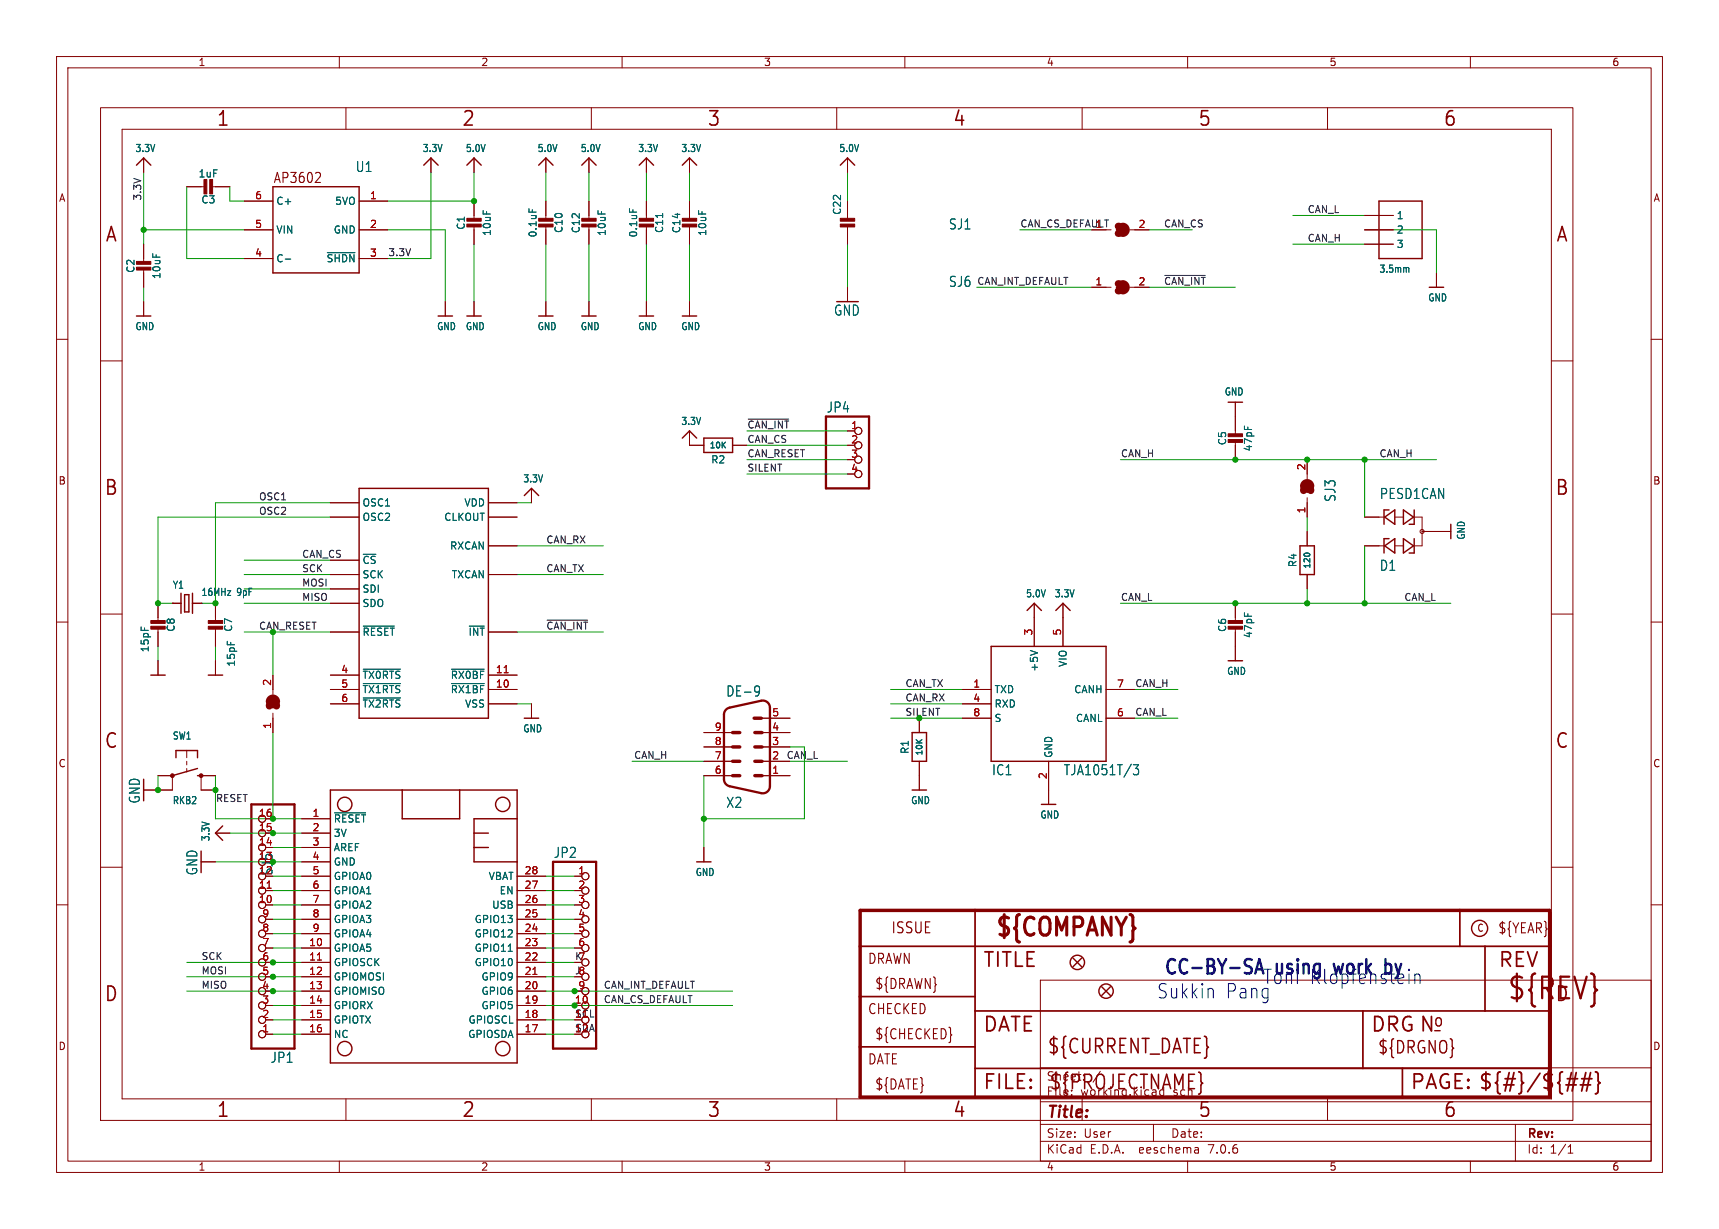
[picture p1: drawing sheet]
<svg xmlns="http://www.w3.org/2000/svg" width="304mm" height="217mm" viewBox="0 0 304 217" stroke-linecap="round" stroke-linejoin="round" font-family="sans-serif">
<g fill="none" stroke="#840000" stroke-width=".18">
<path d="M10 10h284v197.3h-284zM12 12h280v193.3h-280zM17.8 19h260.3v179.1h-260.3zM60 10v2M61.2 19v3.9M104.6 19v3.9M110 10v2M148 19v3.9M160 10v2M191.3 19v3.9M210 10v2M234.7 19v3.9"/>
<path d="M260 10v2M21.6 22.9h252.7v171.4h-252.7zM25.4 27.9v2.6M33 33h3.3M37.3 33h3.3M43.2 35.6h5.1M63.5 35.6h5.1M76.2 27.9v2.6M83.8 27.9v2.6M83.8 35.6v3.3M83.8 39.9v3.3M96.5 27.9v2.6"/>
<path d="M96.5 35.6v3.3M96.5 39.9v3.3M104.1 27.9v2.6M104.1 35.6v3.3M104.1 39.9v3.3M114.3 27.9v2.6M114.3 35.6v3.3M114.3 39.9v3.3M121.9 27.9v2.6M121.9 35.6v3.3M121.9 39.9v3.3M149.9 27.9v2.6"/>
<path d="M149.9 35.6v3.3M149.9 39.9v3.3M241.3 38.1h5.1M10 60h2M25.4 43.2v3.3M25.4 47.5v3.3M25.4 53.3v2.6M43.2 40.6h5.1M43.2 45.7h5.1M63.5 40.6h5.1M63.5 45.7h5.1M78.7 53.3v2.6"/>
<path d="M83.8 53.3v2.6M96.5 53.3v2.6M104.1 53.3v2.6M114.3 53.3v2.6M121.9 53.3v2.6M149.9 50.8v2.5M193 50.8h3.5M199.8 40.6h3.4M199.8 50.8h3.4M241.3 40.6h5.1M241.3 43.2h5.1M254 48.3v2.5"/>
<path d="M292 60h2M17.8 63.8h3.8M121.9 76.2v2.5h2.6M129.5 78.7h2.6M149.9 76.2h1.2M218.4 71.1v5.9M218.4 78v3.3M274.3 63.8h3.8M58.4 99.1h5.1M58.4 88.9h5.1M58.4 91.4h5.1M86.4 88.9h5"/>
<path d="M86.4 96.5h5M86.4 91.4h5M94 86.4v2.5M149.9 81.3h1.2M231.1 81.3v3.4M231.1 88v3.4M231.1 94v2.5M241.3 96.5h3.5M241.3 91.4h3.5M246.7 96.5h1.4M246.7 91.4h1.4M250.2 91.4h1.3v5.1h-1.3"/>
<path d="M251.5 94h5M10 110h2M17.8 108.6h3.8M27.9 106.7v3.3M27.9 111v3.3M27.9 116.8v2.6M30.5 106.7h.1M35.6 106.7h.1M38.1 106.7v3.3M38.1 111v3.3M38.1 116.8v2.6M48.3 119.4v3.4"/>
<path d="M58.4 101.6h5.1M58.4 119.4h5.1M58.4 111.8h5.1M58.4 104.1h5.1M58.4 106.7h5.1M86.4 101.6h5M86.4 119.4h5M86.4 111.8h5M182.9 106.7v7.6M188 106.7v7.6M218.4 106.7v3.3M218.4 111v5.8"/>
<path d="M231.1 101.6v2.5M274.3 108.6h3.8M292 110h2M27.9 137.2h2.6v2.5h-5.1M33 132.7v1.3M33 134.6v.7M33 135.9v.6M38.1 137.2h-2.5v2.5h2.5M48.3 126.1v3.4M58.4 121.9h5.1M58.4 124.5h5.1M86.4 121.9h5"/>
<path d="M86.4 124.5h5M94 124.5v2.5M124.5 137.2h5M124.5 134.6h5M124.5 132.1h5M124.5 129.5h5M134.6 137.2h5.1M134.6 134.6h5.1M134.6 132.1h5.1M134.6 129.5h5.1M134.6 127h5.1M162.6 127v2.5"/>
<path d="M162.6 134.6v5.1M170.2 121.9h5.1M170.2 124.5h5.1M170.2 127h5.1M185.4 134.6v7.6M195.6 121.9h5.1M195.6 127h5.1M10 160h2M17.8 153.4h3.8M35.6 152.4h2.5M38.1 147.3h2.5M47 147.3h1.3"/>
<path d="M47 144.8h1.3M47 157.5h1.3M47 149.9h1.3M53.3 147.3h5.1M53.3 152.4h5.1M53.3 144.8h5.1M53.3 157.5h5.1M53.3 154.9h5.1M53.3 149.9h5.1M91.4 157.5h5.1M91.4 154.9h5.1M101.6 154.9h1.3"/>
<path d="M124.5 149.9v2.5M274.3 153.4h3.8M292 160h2M47 167.6h1.3M47 170.2h1.3M47 172.7h1.3M47 175.3h1.3M47 177.8h1.3M47 165.1h1.3M47 162.6h1.3M47 160h1.3M53.3 167.6h5.1"/>
<path d="M53.3 170.2h5.1M53.3 172.7h5.1M53.3 175.3h5.1M53.3 177.8h5.1M53.3 165.1h5.1M53.3 162.6h5.1M53.3 160h5.1M91.4 167.6h5.1M91.4 170.2h5.1M91.4 172.7h5.1M91.4 175.3h5.1M91.4 177.8h5.1"/>
<path d="M91.4 165.1h5.1M91.4 162.6h5.1M91.4 160h5.1M101.6 167.6h1.3M101.6 175.3h1.3M101.6 165.1h1.3M101.6 160h1.3M184 173.3h108v32h-108zM47 180.3h1.3M47 182.9h1.3M53.3 180.3h5.1M53.3 182.9h5.1"/>
<path d="M61.2 194.3v3.8M91.4 180.3h5.1M91.4 182.9h5.1M104.6 194.3v3.8M148 194.3v3.8M184 198.8h108M184 194.8h108M184 188.8h108M191.3 194.3v3.8M204 198.8v3M234.7 194.3v3.8M268 198.8v6.5"/>
<path d="M60 205.3v2M110 205.3v2M160 205.3v2M184 201.8h108M210 205.3v2M211.8 203l.1 .9M211.9 203.8l-.1 .1M211.9 203.3h-.1M260 205.3v2M277.3 203.9h.8M277.3 202.8l.4-.4v1.5"/>
<circle cx="151.8" cy="76.2" r=".63"/>
<circle cx="151.8" cy="78.7" r=".63"/>
<circle cx="151.8" cy="81.3" r=".63"/>
<circle cx="151.8" cy="83.8" r=".63"/>
<circle cx="251.5" cy="94" r=".36"/>
<circle cx="46.4" cy="157.5" r=".63"/>
<circle cx="46.4" cy="144.8" r=".63"/>
<circle cx="46.4" cy="147.3" r=".63"/>
<circle cx="46.4" cy="149.9" r=".63"/>
<circle cx="103.5" cy="157.5" r=".63"/>
<circle cx="103.5" cy="154.9" r=".63"/>
<circle cx="46.4" cy="175.3" r=".63"/>
<circle cx="46.4" cy="170.2" r=".63"/>
<circle cx="46.4" cy="162.6" r=".63"/>
<circle cx="46.4" cy="167.6" r=".63"/>
<circle cx="46.4" cy="160" r=".63"/>
<circle cx="46.4" cy="172.7" r=".63"/>
<circle cx="46.4" cy="177.8" r=".63"/>
<circle cx="46.4" cy="165.1" r=".63"/>
<circle cx="103.5" cy="165.1" r=".63"/>
<circle cx="103.5" cy="162.6" r=".63"/>
<circle cx="103.5" cy="170.2" r=".63"/>
<circle cx="103.5" cy="172.7" r=".63"/>
<circle cx="103.5" cy="175.3" r=".63"/>
<circle cx="103.5" cy="177.8" r=".63"/>
<circle cx="103.5" cy="160" r=".63"/>
<circle cx="103.5" cy="167.6" r=".63"/>
<circle cx="46.4" cy="182.9" r=".63"/>
<circle cx="46.4" cy="180.3" r=".63"/>
<circle cx="103.5" cy="182.9" r=".63"/>
<circle cx="103.5" cy="180.3" r=".63"/>
</g>
<g fill="#840000" stroke="#840000" stroke-width=".18">
<path d="M36.8 109.7h2.6v.5h-2.6z"/>
<path d="M36.8 110.7h2.6v.6h-2.6z"/>
<path d="M102.9 39.6h2.5v.5h-2.5z"/>
<path d="M102.9 38.6h2.5v.5h-2.5z"/>
<path d="M95.2 38.6h2.6v.5h-2.6z"/>
<path d="M95.2 39.6h2.6v.5h-2.6z"/>
<path d="M26.7 109.7h2.5v.5h-2.5z"/>
<path d="M26.7 110.7h2.5v.6h-2.5z"/>
<path d="M37.1 31.7h.5v2.6h-.5z"/>
<path d="M36.1 31.7h.5v2.6h-.5z"/>
<path d="M120.6 39.6h2.6v.5h-2.6z"/>
<path d="M120.6 38.6h2.6v.5h-2.6z"/>
<path d="M82.5 39.6h2.6v.5h-2.6z"/>
<path d="M82.5 38.6h2.6v.5h-2.6z"/>
<path d="M113 38.6h2.6v.5h-2.6z"/>
<path d="M113 39.6h2.6v.5h-2.6z"/>
<path d="M217.2 77.7h2.5v.5h-2.5z"/>
<path d="M217.2 76.7h2.5v.5h-2.5z"/>
<path d="M217.2 110.7h2.5v.6h-2.5z"/>
<path d="M217.2 109.7h2.5v.5h-2.5z"/>
<path d="M24.1 47.2h2.6v.6h-2.6z"/>
<path d="M24.1 46.2h2.6v.5h-2.6z"/>
<path d="M148.6 38.6h2.5v.5h-2.5z"/>
<path d="M148.6 39.6h2.5v.5h-2.5z"/>
<circle cx="30.5" cy="137.2" r=".33"/>
<circle cx="35.6" cy="137.2" r=".33"/>
</g>
<g fill="none" stroke="#840000" stroke-width=".25">
<path d="M24.1 29.2l1.3-1.3 1.3 1.3M48.3 33h15.2v15.3h-15.2zM74.9 29.2l1.3-1.3 1.3 1.3M82.5 29.2l1.3-1.3 1.3 1.3M95.2 29.2l1.3-1.3 1.3 1.3M102.9 29.2l1.2-1.3 1.3 1.3M113 29.2l1.3-1.3 1.3 1.3M120.6 29.2l1.3-1.3 1.3 1.3M148.6 29.2l1.3-1.3 1.2 1.3M243.8 35.6h7.7v10.1h-7.7zM24.1 55.9h2.6M77.5 55.9h2.5"/>
<path d="M82.5 55.9h2.6M95.2 55.9h2.6M102.9 55.9h2.5M113 55.9h2.6M120.6 55.9h2.6M252.7 50.8h2.6M120.6 77.5l1.3-1.3 1.3 1.3M124.5 77.5h5v2.5h-5zM217.2 71.1h2.5M63.5 86.4h22.9v40.6h-22.9zM92.7 87.6l1.3-1.2 1.2 1.2M229.9 96.5h2.5v5.1h-2.5z"/>
<path d="M244.9 91.4l1.7-1.2v2.5zM244.9 96.5l1.7-1.3v2.6zM245.6 90.2h-.9v2.5M245.6 95.2h-.9v2.6M248.2 90.2l1.7 1.2-1.7 1.3zM248.2 95.2l1.7 1.3-1.7 1.3zM250.1 90.2v2.5h-.9M250.1 95.2v2.6h-.9M256.5 92.7v2.5M26.7 119.4h2.5M30.5 106.7h1.5M32 104.9v3.6"/>
<path d="M32.6 105.2h.8v3h-.8zM34 106.7h1.6M34 104.9v3.6M36.8 119.4h2.6M175.3 114.3h20.3v20.3h-20.3zM181.6 107.9l1.3-1.2 1.2 1.2M186.7 107.9l1.3-1.2 1.2 1.2M217.2 116.8h2.5M31.1 134v-1.3h3.8v1.3M34.9 135.9l-4.4 1.3M34.9 137.2h.7M58.4 139.7h33v48.3h-33z"/>
<path d="M71.1 139.7v5.1h10.2v-5.1M92.7 127h2.5M161.3 139.7h2.5M161.3 129.5h2.5v5.1h-2.5zM39.4 146l-1.3 1.3 1.3 1.3M83.8 147.3h2.6M83.8 149.9h2.6M91.4 144.8h-7.6v7.6h7.6M123.2 152.4h2.5M184.1 142.2h2.6M189.7 169.4l1.6 1.5M191.3 169.4l-1.6 1.5"/>
<path d="M194.8 174.5l1.5 1.5M196.3 174.5l-1.5 1.5"/>
<circle cx="61" cy="142.2" r="1.27"/>
<circle cx="88.9" cy="142.2" r="1.27"/>
<circle cx="190.5" cy="170.2" r="1.27"/>
<circle cx="195.6" cy="175.3" r="1.27"/>
<circle cx="261.6" cy="164.2" r="1.42"/>
<circle cx="61" cy="185.4" r="1.27"/>
<circle cx="88.9" cy="185.4" r="1.27"/>
</g>
<g fill="none" stroke="#006464" stroke-width=".18">
<path d="M93.5 36.9v.6M111.3 36.9v.6M117.2 37.7v.8M50.4 45.8h1M57.9 44.7h4.9M248.8 47.3l.3 .2v.6M64.2 118.3h6.6M64.2 110.7h5.5M79.8 118.3h5.8M83 110.7h2.6M182.2 115l1.3 .5M64.2 120.9h6.6"/>
<path d="M64.2 123.4h6.6M79.8 120.9h5.8M133.7 121.3h.3l.2 .2a1.27 1.27 0 0 1-.3 1.6M134.3 122.1l-.3 .3h-.3M200.4 135.2h.9l-.5 .7a.41 .41 0 0 1 .5 .3l-.1 .7-.6 .1-.2-.2M59.2 143.7h5.4M89.9 168.2h.7"/>
</g>
<path d="M89.1 119h.8M47.2 157.1h.8M56.1 169.8h.7M94.2 172.3h.7" fill="none" stroke="#a90000" stroke-width=".18"/>
<path d="M197.7 40a.64 .64 0 0 1 .7 .6 .64 .64 0 0 1-.7 .7M197.7 50.2a.64 .64 0 0 1 .7 .6 .64 .64 0 0 1-.7 .6M198.5 40a.64 .64 0 0 1 .6 .6 .64 .64 0 0 1-.6 .7M198.5 50.2a.64 .64 0 0 1 .6 .6 .64 .64 0 0 1-.6 .6M230.5 86.7a.64 .64 0 0 1 .6-.6 .64 .64 0 0 1 .7 .6M230.5 86a.64 .64 0 0 1 .6-.7 .64 .64 0 0 1 .7 .7M47.6 124.8a.64 .64 0 0 1 .7-.6 .64 .64 0 0 1 .6 .6M47.6 124.1a.64 .64 0 0 1 .7-.7 .64 .64 0 0 1 .6 .7" fill="none" stroke="#840000" stroke-width="1.3"/>
<path d="M197.5 40.6h1.3M197.5 50.8h1.3M146 73.7h7.7v12.7h-7.7zM231.1 85.7v1.3M48.3 123.8v1.3M128.4 125.5l.6-.4 5.6-1.2a1.27 1.27 0 0 1 1.5 1.2v13.9a1.27 1.27 0 0 1-1.5 1.3l-5.6-1.3a1.27 1.27 0 0 1-1-1.2v-11.4l.1-.6zM44.4 142.2h7.7v43.2h-7.7zM97.8 152.4h7.6v33h-7.6z" fill="none" stroke="#840000" stroke-width=".41"/>
<path d="M56.4 30.5l.3 .3-.1 .4-.9 1.1h1M168.2 182.9l.1 .1-.1 .1" fill="none" stroke="#840000" stroke-width=".19"/>
<path d="M129.5 129.5h1.3M129.5 132.1h1.3M129.5 134.6h1.3M129.5 137.2h1.3M133.3 127h1.3M133.5 129.5h1.2M133.5 132.1h1.2M133.5 134.6h1.2M133.5 137.2h1.2M152.1 161h121.9v33h-121.9z" fill="none" stroke="#840000" stroke-width=".61"/>
<path d="M152.1 176.2h20.3M152.1 167.3h121.9M172.4 161v33M172.4 178.8h101.6M241 178.8v10.1M258.1 161v6.3M262.6 167.3v11.5M152.1 185.1h20.3M172.4 188.9h101.6M248 188.9v5.1" fill="none" stroke="#840000" stroke-width=".3"/>
<path d="M276.9 191.8h1.8M277.1 190.8h1.9M278.7 189.7l-.7 3.2M279.4 191.8h1.9M279.7 190.8h1.8M280.4 189.7l-.7 3.2M281.3 189.7l-.8 3.2M282.1 189.5l.4 .2 .1 .2v1.2l.3 .4-.3 .3v1.2l-.1 .3-.4 .1" fill="none" stroke="#840000" stroke-width=".32"/>
<path d="M230.6 97.9l.4-.1 .6 .1" fill="none" stroke="#006464" stroke-width=".2"/>
<path d="M206 48.7h7.1M132.3 74.1h7.2M96.7 109.7h7.2" fill="none" stroke="#0f0f0f" stroke-width=".18"/>
<path d="M222 172.1l.7-2.5 .7 2.5M222.2 171.4h1" fill="none" stroke="#0000c2" stroke-width=".43"/>
<path d="M214.4 174.9l.1 1.6" fill="none" stroke="#0000c2" stroke-width=".18"/>
<g fill="none" stroke="#009600" stroke-width=".18">
<path d="M25.4 30.5v12.7M33 33v12.7h10.2M40.6 33v2.6h2.6M76.2 30.5v15.2h-7.6M83.8 30.5v5.1h-15.2M96.5 30.5v5.1M104.1 30.5v5.1M114.3 30.5v5.1M121.9 30.5v5.1M149.9 30.5v5.1M228.6 38.1h12.7M25.4 50.8v2.5"/>
<path d="M25.4 40.6h17.8M68.6 40.6h10.1v12.7M83.8 43.2v10.1M96.5 43.2v10.1M104.1 43.2v10.1M114.3 43.2v10.1M121.9 43.2v10.1M149.9 43.2v7.6M172.7 50.8h20.3M180.3 40.6h12.7M203.2 40.6h7.6M203.2 50.8h15.2"/>
<path d="M228.6 43.2h12.7M241.3 40.6h12.7v7.7M132.1 76.2h17.8M132.1 78.7h17.8M43.2 99.1h15.2M58.4 88.9h-20.3v17.8h-2.5M58.4 91.4h-30.5v15.3h2.6M91.4 88.9h2.6M91.4 96.5h15.3M132.1 81.3h17.8M132.1 83.8h17.8M198.1 81.3h55.9"/>
<path d="M231.1 91.4v2.6M241.3 81.3v10.1M241.3 96.5v10.2M27.9 114.3v2.5M38.1 114.3v2.5M43.2 106.7h15.2M43.2 101.6h15.2M43.2 111.8h15.2M43.2 104.1h15.2M48.3 111.8v7.6M91.4 101.6h15.3M91.4 111.8h15.3"/>
<path d="M198.1 106.7h58.4M231.1 104.1v2.6M27.9 137.2v2.5M38.1 137.2v7.6h15.2M48.3 129.5v15.3M91.4 124.5h2.6M111.8 134.6h12.7M124.5 137.2v12.7M139.7 134.6h10.2M139.7 132.1h2.5v12.7h-17.7M157.5 124.5h12.7M157.5 121.9h12.7"/>
<path d="M157.5 127h12.7M200.7 121.9h7.6M200.7 127h7.6M38.1 152.4h15.2M40.6 147.3h12.7M48.3 154.9h5M48.3 157.5h5M48.3 149.9h5M96.5 154.9h5.1M96.5 157.5h5.1M33 175.3h20.3M33 172.7h20.3"/>
<path d="M33 170.2h20.3M48.3 177.8h5M48.3 162.6h5M48.3 160h5M48.3 165.1h5M48.3 167.6h5M96.5 177.8h33M96.5 175.3h33M96.5 172.7h5.1M96.5 170.2h5.1M96.5 162.6h5.1M96.5 160h5.1"/>
<path d="M96.5 165.1h5.1M96.5 167.6h5.1M48.3 180.3h5M48.3 182.9h5M96.5 180.3h5.1M96.5 182.9h5.1"/>
</g>
<g fill="#009600" stroke="#009600" stroke-width=".18">
<circle cx="25.4" cy="40.6" r=".46"/>
<circle cx="83.8" cy="35.6" r=".46"/>
<circle cx="48.3" cy="170.2" r=".46"/>
<circle cx="48.3" cy="175.3" r=".46"/>
<circle cx="48.3" cy="172.7" r=".46"/>
<circle cx="27.9" cy="139.7" r=".46"/>
<circle cx="48.3" cy="147.3" r=".46"/>
<circle cx="48.3" cy="144.8" r=".46"/>
<circle cx="38.1" cy="139.7" r=".46"/>
<circle cx="27.9" cy="106.7" r=".46"/>
<circle cx="38.1" cy="106.7" r=".46"/>
<circle cx="241.3" cy="81.3" r=".46"/>
<circle cx="231.1" cy="81.3" r=".46"/>
<circle cx="218.4" cy="81.3" r=".46"/>
<circle cx="101.6" cy="177.8" r=".46"/>
<circle cx="101.6" cy="175.3" r=".46"/>
<circle cx="124.5" cy="144.8" r=".46"/>
<circle cx="162.6" cy="127" r=".46"/>
<circle cx="241.3" cy="106.7" r=".46"/>
<circle cx="231.1" cy="106.7" r=".46"/>
<circle cx="218.4" cy="106.7" r=".46"/>
</g>
<text font-size="5.3" fill="#840000" x="266.4" y="177.3">${REV}</text>
<text font-size="4.4" fill="#840000" x="175.7" y="166.3">${COMPANY}</text>
<g font-size="3.5" fill="#840000">
<text x="38.2" y="22.7">1</text>
<text x="81.6" y="22.7">2</text>
<text x="125" y="22.7">3</text>
<text x="168.4" y="22.7">4</text>
<text x="211.8" y="22.7">5</text>
<text x="255.1" y="22.7">6</text>
<text x="18.5" y="43.1">A</text>
<text x="275" y="43.1">A</text>
<text x="18.3" y="87.9">B</text>
<text x="274.9" y="87.9">B</text>
<text x="18.3" y="132.7">C</text>
<text x="274.9" y="132.7">C</text>
<text x="173.7" y="171.4">TITLE</text>
<text x="264.8" y="171.4">REV</text>
<text x="18.3" y="177.4">D</text>
<text x="274.9" y="177.4">D</text>
<text x="173.7" y="182.9">DATE</text>
<text x="242.3" y="182.9">DRG N</text>
<text x="185.1" y="186.7">${CURRENT_DATE}</text>
<text x="38.2" y="197.9">1</text>
<text x="81.6" y="197.9">2</text>
<text x="125" y="197.9">3</text>
<text x="168.4" y="197.9">4</text>
<text x="173.7" y="193">FILE:</text>
<text x="185.4" y="193">${PROJECTNAME}</text>
<text x="211.8" y="197.9">5</text>
<text x="249.3" y="193">PAGE: ${#}/${##}</text>
<text x="255.1" y="197.9">6</text>
</g>
<g font-size="3.5" fill="#0000c2">
<text x="205.7" y="172.5">CC-BY-SA</text>
<text x="225.8" y="172.5">using</text>
<text x="237" y="172.5">work</text>
<text x="246.8" y="172.5">by</text>
<text x="204.5" y="176.8">Sukkin</text>
<text x="216.6" y="176.8">Pang</text>
<text x="223.4" y="174.2">Toni Klopfenstein</text>
</g>
<g font-size="3" fill="#840000">
<text x="253.4" y="181.9">o</text>
<text x="243.5" y="186.6">${DRGNO}</text>
</g>
<text font-size="2.8" fill="#840000" x="185" y="198.2">Title:</text>
<text font-size="2.7" fill="#840000" x="157.5" y="165.3">ISSUE</text>
<g font-size="2.5" fill="#840000">
<text x="48.3" y="32.6">AP3602</text>
<text x="264.8" y="165.3">${YEAR}</text>
<text x="153.4" y="170.7">DRAWN</text>
<text x="153.4" y="179.6">CHECKED</text>
<text x="154.6" y="175.2">${DRAWN}</text>
<text x="154.6" y="184">${CHECKED}</text>
<text x="153.4" y="188.5">DATE</text>
<text x="154.6" y="192.9">${DATE}</text>
</g>
<g font-size="2.5" fill="#006464">
<text x="62.8" y="30.6">U1</text>
<text x="167.7" y="40.8">SJ1</text>
<text x="167.7" y="50.9">SJ6</text>
<text x="147.4" y="56">GND</text>
<text x="146.1" y="73.2">JP4</text>
<text x="236.4" y="88.8" transform="rotate(-90 236.4 88.8)">SJ3</text>
<text x="243.9" y="88.5">PESD1CAN</text>
<text x="243.9" y="101.2">D1</text>
<text x="128.3" y="123.4">DE-9</text>
<text x="175.3" y="137.3">IC1</text>
<text x="188" y="137.3">TJA1051T/3</text>
<text x="25" y="142.2" transform="rotate(-90 25 142.2)">GND</text>
<text x="128.3" y="143.1">X2</text>
<text x="35.1" y="154.9" transform="rotate(-90 35.1 154.9)">GND</text>
<text x="97.8" y="151.9">JP2</text>
<text x="47.8" y="188.1">JP1</text>
</g>
<text font-size="2.5" fill="#009600" x="48.4" y="154.9" transform="rotate(-90 48.4 154.9)">SJ5</text>
<g font-size="2.1" fill="#840000">
<text x="185" y="191.3">Sheet:</text>
<text x="193.2" y="191.3">/</text>
<text x="185" y="194">File:</text>
<text x="191" y="194">working.kicad_sch</text>
<text x="185" y="201.4">Size:</text>
<text x="191.6" y="201.4">User</text>
<text x="207" y="201.4">Date:</text>
<text x="270" y="201.6">Rev:</text>
<text x="185" y="204.2">KiCad</text>
<text x="192.7" y="204.2">E.D.A.</text>
<text x="201.6" y="204.2">eeschema</text>
<text x="213.9" y="204.2">7.0.6</text>
<text x="270" y="204.2">Id:</text>
<text x="274" y="204.2">1/1</text>
</g>
<g font-size="1.8" fill="#840000">
<text x="35" y="11.9">1</text>
<text x="85" y="11.9">2</text>
<text x="135" y="11.9">3</text>
<text x="185" y="11.9">4</text>
<text x="235" y="11.9">5</text>
<text x="285" y="11.9">6</text>
<text x="10.3" y="35.9">A</text>
<text x="292.3" y="35.9">A</text>
<text x="10.3" y="85.9">B</text>
<text x="292.2" y="85.9">B</text>
<text x="10.3" y="135.9">C</text>
<text x="292.2" y="135.9">C</text>
<text x="261.1" y="165">C</text>
<text x="10.3" y="185.9">D</text>
<text x="292.2" y="185.9">D</text>
<text x="35" y="207.2">1</text>
<text x="85" y="207.2">2</text>
<text x="135" y="207.2">3</text>
<text x="185" y="207.2">4</text>
<text x="235" y="207.2">5</text>
<text x="285" y="207.2">6</text>
</g>
<g font-size="1.8" fill="#006464">
<text x="23.8" y="27.1">3.3V</text>
<text x="74.6" y="27.1">3.3V</text>
<text x="82.3" y="27.1">5.0V</text>
<text x="95" y="27.1">5.0V</text>
<text x="102.6" y="27.1">5.0V</text>
<text x="112.7" y="27.1">3.3V</text>
<text x="120.4" y="27.1">3.3V</text>
<text x="148.3" y="27.1">5.0V</text>
<text x="35" y="31.6">1uF</text>
<text x="35.5" y="36.2">C3</text>
<text x="48.8" y="41.5">VIN</text>
<text x="48.8" y="36.4">C+</text>
<text x="58.9" y="41.5">GND</text>
<text x="59.2" y="36.4">5VO</text>
<text x="82.4" y="40.7" transform="rotate(-90 82.4 40.7)">C1</text>
<text x="87" y="41.8" transform="rotate(-90 87 41.8)">10uF</text>
<text x="99.7" y="41.3" transform="rotate(-90 99.7 41.3)">C10</text>
<text x="102.7" y="41.3" transform="rotate(-90 102.7 41.3)">C12</text>
<text x="107.3" y="41.8" transform="rotate(-90 107.3 41.8)">10uF</text>
<text x="117.5" y="41.3" transform="rotate(-90 117.5 41.3)">C11</text>
<text x="120.5" y="41.3" transform="rotate(-90 120.5 41.3)">C14</text>
<text x="125.1" y="41.8" transform="rotate(-90 125.1 41.8)">10uF</text>
<text x="148.9" y="38.1" transform="rotate(-90 148.9 38.1)">C22</text>
<text x="246.9" y="39">1</text>
<text x="246.9" y="41.5">2</text>
<text x="48.8" y="46.6">C-</text>
<text x="57.6" y="46.6">~{SHDN}</text>
<text x="95.1" y="42.1" transform="rotate(-90 95.1 42.1)">0.1uF</text>
<text x="112.9" y="42.1" transform="rotate(-90 112.9 42.1)">0.1uF</text>
<text x="246.9" y="44">3</text>
<text x="24" y="48.4" transform="rotate(-90 24 48.4)">C2</text>
<text x="28.6" y="49.4" transform="rotate(-90 28.6 49.4)">10uF</text>
<text x="243.8" y="48.4">3.5mm</text>
<text x="252.4" y="53.5">GND</text>
<text x="23.8" y="58.6">GND</text>
<text x="77.2" y="58.6">GND</text>
<text x="82.3" y="58.6">GND</text>
<text x="95" y="58.6">GND</text>
<text x="102.6" y="58.6">GND</text>
<text x="112.7" y="58.6">GND</text>
<text x="120.4" y="58.6">GND</text>
<text x="216.5" y="70.1">GND</text>
<text x="120.4" y="75.4">3.3V</text>
<text x="125.7" y="82.1">R2</text>
<text x="217" y="78.8" transform="rotate(-90 217 78.8)">C5</text>
<text x="221.6" y="79.9" transform="rotate(-90 221.6 79.9)">47pF</text>
<text x="64" y="89.8">OSC1</text>
<text x="82" y="89.8">VDD</text>
<text x="92.4" y="85.5">3.3V</text>
<text x="64" y="92.3">OSC2</text>
<text x="78.5" y="92.3">CLKOUT</text>
<text x="259.2" y="95.5" transform="rotate(-90 259.2 95.5)">GND</text>
<text x="64" y="99.9">~{CS}</text>
<text x="79.5" y="97.4">RXCAN</text>
<text x="229.5" y="100.4" transform="rotate(-90 229.5 100.4)">R4</text>
<text x="30.5" y="104.3">Y1</text>
<text x="35.5" y="105.6">16MHz</text>
<text x="41.9" y="105.6">9pF</text>
<text x="64" y="102.5">SCK</text>
<text x="64" y="105">SDI</text>
<text x="64" y="107.5">SDO</text>
<text x="79.8" y="102.5">TXCAN</text>
<text x="181.3" y="105.8">5.0V</text>
<text x="186.4" y="105.8">3.3V</text>
<text x="31.1" y="111.8" transform="rotate(-90 31.1 111.8)">C8</text>
<text x="41.3" y="111.8" transform="rotate(-90 41.3 111.8)">C7</text>
<text x="64" y="112.6">~{RESET}</text>
<text x="82.7" y="112.6">~{INT}</text>
<text x="217" y="111.9" transform="rotate(-90 217 111.9)">C6</text>
<text x="221.6" y="112.9" transform="rotate(-90 221.6 112.9)">47pF</text>
<text x="26.5" y="115.4" transform="rotate(-90 26.5 115.4)">15pF</text>
<text x="41.7" y="118" transform="rotate(-90 41.7 118)">15pF</text>
<text x="183.7" y="118.9" transform="rotate(-90 183.7 118.9)">+5V</text>
<text x="188.8" y="118" transform="rotate(-90 188.8 118)">VIO</text>
<text x="216.9" y="119.5">GND</text>
<text x="64" y="120.2">~{TX0RTS}</text>
<text x="64" y="122.8">~{TX1RTS}</text>
<text x="64" y="125.3">~{TX2RTS}</text>
<text x="79.6" y="122.8">~{RX1BF}</text>
<text x="79.6" y="120.2">~{RX0BF}</text>
<text x="82.1" y="125.3">VSS</text>
<text x="175.8" y="122.8">TXD</text>
<text x="175.8" y="125.3">RXD</text>
<text x="189.8" y="122.8">CANH</text>
<text x="30.5" y="131">SW1</text>
<text x="92.4" y="129.7">GND</text>
<text x="175.8" y="127.9">S</text>
<text x="190.2" y="127.9">CANL</text>
<text x="160.9" y="133.4" transform="rotate(-90 160.9 133.4)">R1</text>
<text x="186.3" y="134.1" transform="rotate(-90 186.3 134.1)">GND</text>
<text x="30.5" y="142.4">RKB2</text>
<text x="161" y="142.4">GND</text>
<text x="37.3" y="148.9" transform="rotate(-90 37.3 148.9)">3.3V</text>
<text x="58.9" y="145.6">~{RESET}</text>
<text x="58.9" y="148.2">3V</text>
<text x="183.9" y="144.9">GND</text>
<text x="58.9" y="150.7">AREF</text>
<text x="58.9" y="153.3">GND</text>
<text x="58.9" y="155.8">GPIOA0</text>
<text x="86.3" y="155.8">VBAT</text>
<text x="122.9" y="155.1">GND</text>
<text x="58.9" y="158.3">GPIOA1</text>
<text x="58.9" y="160.9">GPIOA2</text>
<text x="86.9" y="160.9">USB</text>
<text x="88.2" y="158.3">EN</text>
<text x="58.9" y="163.4">GPIOA3</text>
<text x="58.9" y="166">GPIOA4</text>
<text x="83.8" y="166">GPIO12</text>
<text x="83.8" y="163.4">GPIO13</text>
<text x="58.9" y="168.5">GPIOA5</text>
<text x="58.9" y="171">GPIOSCK</text>
<text x="58.9" y="173.6">GPIOMOSI</text>
<text x="83.8" y="171">GPIO10</text>
<text x="83.8" y="168.5">GPIO11</text>
<text x="85" y="173.6">GPIO9</text>
<text x="58.9" y="176.1">GPIOMISO</text>
<text x="58.9" y="178.7">GPIORX</text>
<text x="85" y="178.7">GPIO5</text>
<text x="85" y="176.1">GPIO6</text>
<text x="58.9" y="181.2">GPIOTX</text>
<text x="58.9" y="183.7">NC</text>
<text x="82.7" y="183.7">GPIOSDA</text>
<text x="82.7" y="181.2">GPIOSCL</text>
</g>
<g font-size="1.8" fill="#a90000">
<text x="45" y="35.3">6</text>
<text x="65.3" y="35.3">1</text>
<text x="45" y="40.4">5</text>
<text x="65.3" y="40.4">2</text>
<text x="193.6" y="40.4">1</text>
<text x="201.2" y="40.4">2</text>
<text x="45" y="45.5">4</text>
<text x="65.3" y="45.5">3</text>
<text x="193.6" y="50.5">1</text>
<text x="201.2" y="50.5">2</text>
<text x="150.4" y="75.9">1</text>
<text x="150.4" y="78.5">2</text>
<text x="150.4" y="81">3</text>
<text x="150.4" y="83.6">4</text>
<text x="230.9" y="83.3" transform="rotate(-90 230.9 83.3)">2</text>
<text x="230.9" y="90.9" transform="rotate(-90 230.9 90.9)">1</text>
<text x="182.6" y="112.5" transform="rotate(-90 182.6 112.5)">3</text>
<text x="187.7" y="112.5" transform="rotate(-90 187.7 112.5)">5</text>
<text x="60.3" y="119.1">4</text>
<text x="87.6" y="119.1">11</text>
<text x="48" y="121.4" transform="rotate(-90 48 121.4)">2</text>
<text x="60.3" y="121.7">5</text>
<text x="60.3" y="124.2">6</text>
<text x="87.6" y="121.7">10</text>
<text x="172" y="121.7">1</text>
<text x="172" y="124.2">4</text>
<text x="197.4" y="121.7">7</text>
<text x="48" y="129" transform="rotate(-90 48 129)">1</text>
<text x="126.3" y="131.8">8</text>
<text x="126.3" y="129.3">9</text>
<text x="136.5" y="131.8">3</text>
<text x="136.5" y="129.3">4</text>
<text x="136.5" y="126.7">5</text>
<text x="172" y="126.7">8</text>
<text x="197.4" y="126.7">6</text>
<text x="126.3" y="136.9">6</text>
<text x="126.3" y="134.4">7</text>
<text x="136.5" y="136.9">1</text>
<text x="136.5" y="134.4">2</text>
<text x="185.2" y="137.9" transform="rotate(-90 185.2 137.9)">2</text>
<text x="45.7" y="149.6">14</text>
<text x="45.7" y="147.1">15</text>
<text x="45.7" y="144.5">16</text>
<text x="55.2" y="144.5">1</text>
<text x="55.2" y="147.1">2</text>
<text x="55.2" y="149.6">3</text>
<text x="45.7" y="154.7">12</text>
<text x="45.7" y="152.1">13</text>
<text x="55.2" y="152.1">4</text>
<text x="55.2" y="154.7">5</text>
<text x="92.7" y="154.7">28</text>
<text x="102.2" y="154.7">1</text>
<text x="45.7" y="159.8">10</text>
<text x="45.7" y="157.2">11</text>
<text x="55.2" y="157.2">6</text>
<text x="55.2" y="159.8">7</text>
<text x="92.7" y="159.8">26</text>
<text x="92.7" y="157.2">27</text>
<text x="102.2" y="157.2">2</text>
<text x="102.2" y="159.8">3</text>
<text x="46.3" y="167.4">7</text>
<text x="46.3" y="164.8">8</text>
<text x="46.3" y="162.3">9</text>
<text x="54.6" y="167.4">10</text>
<text x="55.2" y="162.3">8</text>
<text x="55.2" y="164.8">9</text>
<text x="92.7" y="167.4">23</text>
<text x="92.7" y="164.8">24</text>
<text x="92.7" y="162.3">25</text>
<text x="102.2" y="162.3">4</text>
<text x="102.2" y="164.8">5</text>
<text x="102.2" y="167.4">6</text>
<text x="46.3" y="172.5">5</text>
<text x="46.3" y="169.9">6</text>
<text x="54.6" y="169.9">11</text>
<text x="54.6" y="172.5">12</text>
<text x="92.7" y="172.5">21</text>
<text x="92.7" y="169.9">22</text>
<text x="102.2" y="169.9">7</text>
<text x="102.2" y="172.5">8</text>
<text x="46.3" y="177.5">3</text>
<text x="46.3" y="175">4</text>
<text x="54.6" y="175">13</text>
<text x="54.6" y="177.5">14</text>
<text x="92.7" y="177.5">19</text>
<text x="92.7" y="175">20</text>
<text x="101.6" y="177.5">10</text>
<text x="102.2" y="175">9</text>
<text x="46.3" y="182.6">1</text>
<text x="46.3" y="180.1">2</text>
<text x="54.6" y="180.1">15</text>
<text x="54.6" y="182.6">16</text>
<text x="92.7" y="182.6">17</text>
<text x="92.7" y="180.1">18</text>
<text x="101.6" y="180.1">11</text>
<text x="101.6" y="182.6">12</text>
</g>
<g font-size="1.7" fill="#0f0f0f">
<text x="25.1" y="35.6" transform="rotate(-90 25.1 35.6)">3.3V</text>
<text x="205.7" y="40.3">CAN_CS</text>
<text x="231.1" y="37.8">CAN_L</text>
<text x="68.6" y="45.4">3.3V</text>
<text x="231.1" y="42.8">CAN_H</text>
<text x="172.7" y="50.5">CAN_INT_DEFAULT</text>
<text x="205.7" y="50.5">~{CAN_INT}</text>
<text x="132.1" y="75.9">~{CAN_INT}</text>
<text x="132.1" y="78.4">CAN_CS</text>
<text x="132.1" y="83.5">SILENT</text>
<text x="132.1" y="80.9">CAN_RESET</text>
<text x="198.1" y="80.9">CAN_H</text>
<text x="243.8" y="80.9">CAN_H</text>
<text x="45.7" y="88.6">OSC1</text>
<text x="45.7" y="91.1">OSC2</text>
<text x="53.3" y="98.7">CAN_CS</text>
<text x="53.3" y="101.3">SCK</text>
<text x="96.5" y="96.2">CAN_RX</text>
<text x="96.5" y="101.3">CAN_TX</text>
<text x="53.3" y="106.3">MISO</text>
<text x="53.3" y="103.8">MOSI</text>
<text x="198.1" y="106.3">CAN_L</text>
<text x="248.2" y="106.3">CAN_L</text>
<text x="96.5" y="111.4">~{CAN_INT}</text>
<text x="160" y="121.6">CAN_TX</text>
<text x="160" y="124.1">CAN_RX</text>
<text x="200.7" y="121.6">CAN_H</text>
<text x="160" y="126.7">SILENT</text>
<text x="200.7" y="126.7">CAN_L</text>
<text x="112" y="134.3">CAN_H</text>
<text x="139" y="134.3">CAN_L</text>
<text x="38.1" y="141.9">RESET</text>
<text x="35.6" y="169.8">SCK</text>
<text x="35.6" y="172.4">MOSI</text>
<text x="35.6" y="174.9">MISO</text>
<text x="106.7" y="174.9">CAN_INT_DEFAULT</text>
<text x="106.7" y="177.5">CAN_CS_DEFAULT</text>
<text x="101.6" y="182.5">SDA</text>
</g>
<g font-size="1.7" fill="#840000">
<text x="180.3" y="40.3">CAN_CS_DEFAULT</text>
<text x="101.6" y="169.8">K7</text>
<text x="101.6" y="172.4">J8</text>
</g>
<text font-size="1.7" fill="#009600" x="45.7" y="111.4">CAN_RESET</text>
<text font-size="1.7" fill="#a90000" x="101.6" y="180">SCL</text>
<g font-size="1.4" fill="#006464">
<text x="125.3" y="79.6">10K</text>
<text x="232" y="100.7" transform="rotate(-90 232 100.7)">120</text>
<text x="163.4" y="133.8" transform="rotate(-90 163.4 133.8)">10K</text>
</g>
</svg>
